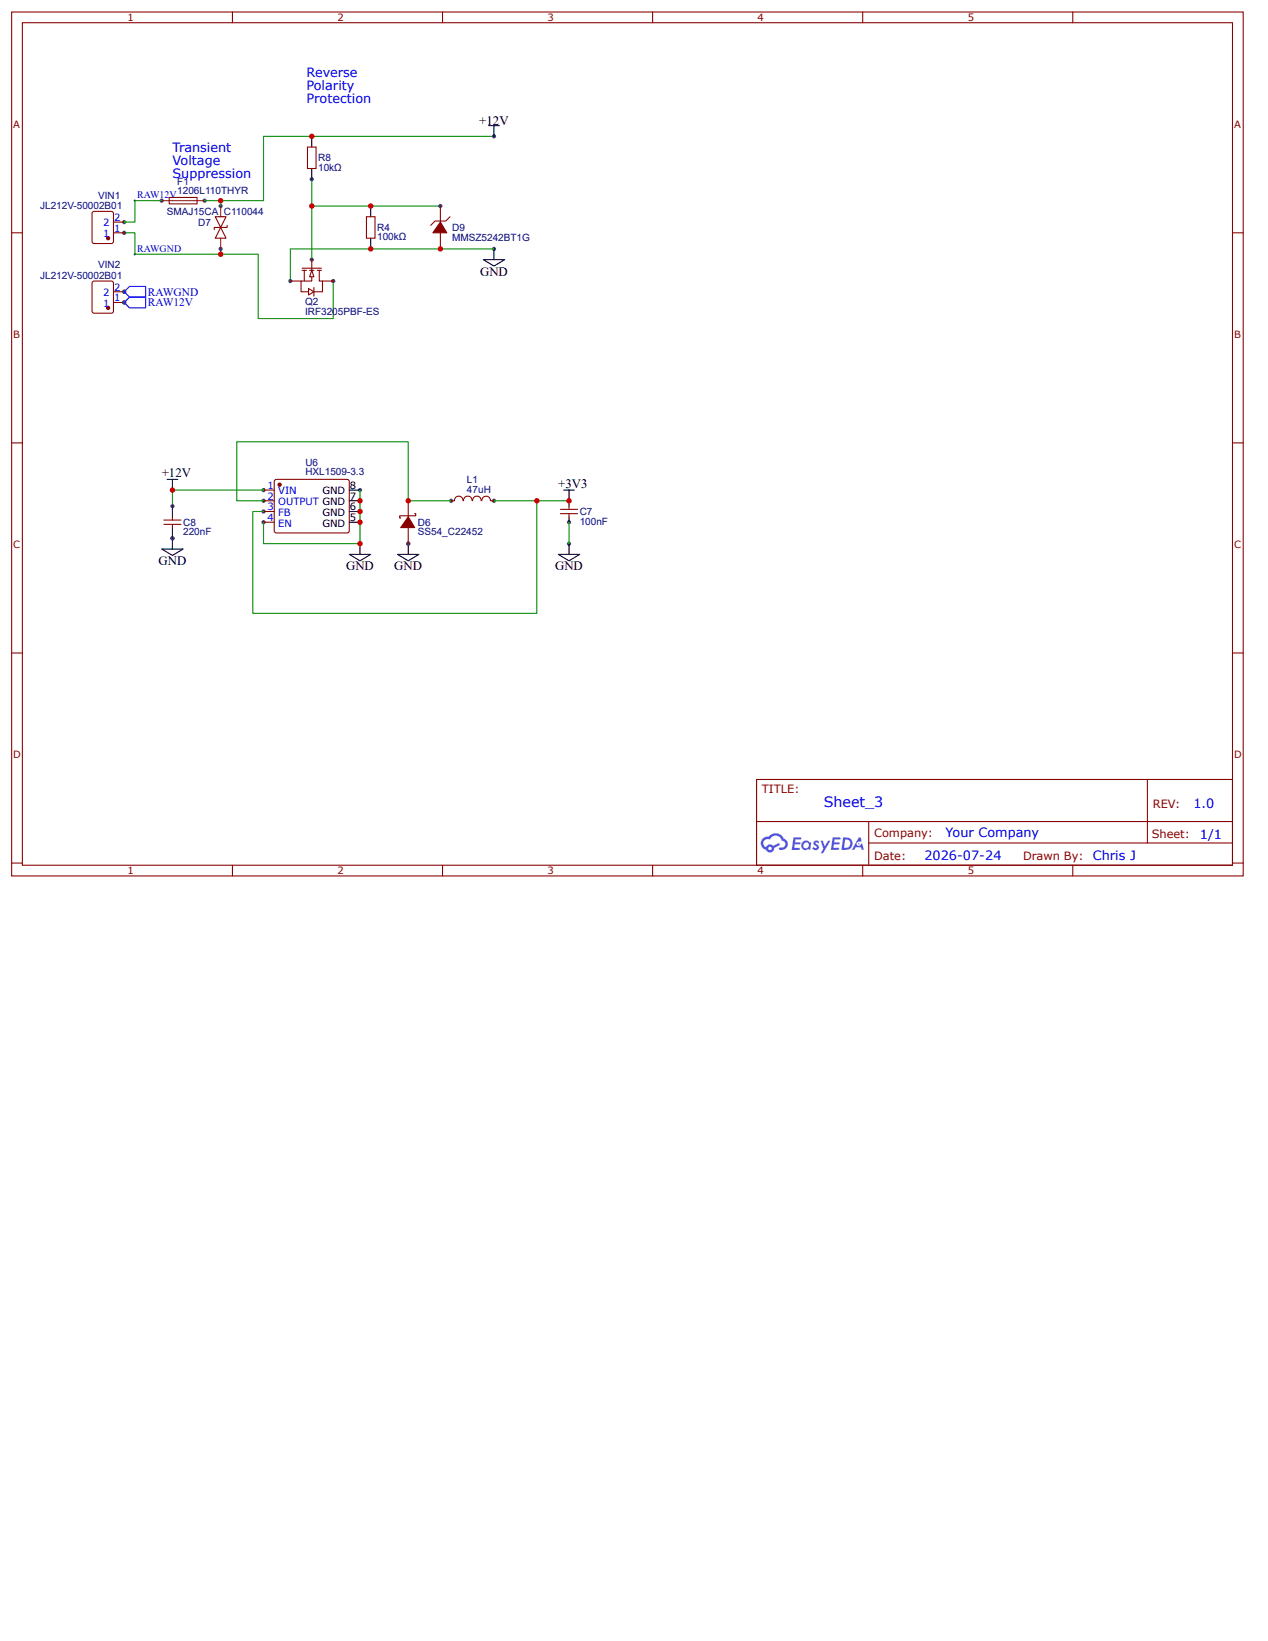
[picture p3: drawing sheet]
<svg xmlns="http://www.w3.org/2000/svg" width="216mm" height="279mm" viewBox="0 0 216 279" stroke-linecap="round" stroke-linejoin="round" font-family="sans-serif">
<g fill="none" stroke="#800" stroke-width=".18">
<path d="M2 2h209.7v147.1h-209.7zM3.8 3.9h206.1v143.4h-206.1zM39.6 2v1.9M75.3 2v1.9M111.1 2v1.9M146.9 2v1.9M182.7 2v1.9M2 39.6h1.8M209.9 39.6h1.8M2 75.4h1.8M209.9 75.4h1.8M2 111.2h1.8"/>
<path d="M209.9 111.2h1.8M128.8 132.7h81.1v14.6h-81.1zM128.8 139.9h81M147.9 139.9v7.3M195.4 132.7v10.8M2 147h1.8M39.6 147.3v1.8M75.3 147.3v1.8M111.1 147.3v1.8M146.9 147.3v1.8M147.9 143.5h61.9M182.7 147.3v1.8"/>
<path d="M209.9 147h1.8"/>
</g>
<g fill="#58f">
<path d="M138.6 143.2l.4-.1 .3 .1 .2 .2-.2 .2a.24 .24 0 0 0-.2-.2 .24 .24 0 0 0-.2 .1v.1a.75 .75 0 0 1 .4 1l-.6 .1-.4-.2 .2-.3 .4 .2 .2-.2a.91 .91 0 0 1-.6-.8z"/>
<path d="M139.7 143.1h.4l.3 1 .6-1h.4l-1.3 2.2h-.4l.5-.8z"/>
<path d="M135.1 142.6h1.3l.1 .2-.2 .1-.8 .1-.1 .4h.8l.1 .2-.2 .2h-.8v.5h.7l.2 .1v.3h-1.4z"/>
<path d="M141.8 142.6h1.3l.1 .2-.2 .1-.9 .1v.4h.7l.2 .2-.2 .2h-.8l-.1 .5h.8l.1 .1v.3h-1.3z"/>
<path d="M146.2 142.6h.4l.1 .6-.3 .2a.36 .36 0 0 0-.5 .1 .36 .36 0 0 0 .2 .5 .36 .36 0 0 0 .5-.3l.2-.1 .3 1.1h-.4l-.1-.4h-.9l-.2 .4h-.5z"/>
<path d="M143.6 142.6l-.3 2.1h.6a1.09 1.09 0 0 0 1.3-1.1 1.09 1.09 0 0 0-1.3-1zM143.9 142.9a.73 .73 0 0 1 .8 .9 .73 .73 0 0 1-1 .5z"/>
<path d="M136.7 143.3a.8 .8 0 0 0-.2 1.1 .8 .8 0 0 0 1.2 .2l.3 .1 .1-1.2-.3-.1a.72 .72 0 0 0-1.1-.1zM136.7 143.9a.5 .5 0 0 1 1 0 .5 .5 0 0 1-1 0z"/>
<path d="M129.9 142.8a1.14 1.14 0 0 0 .5 1.9 .73 .73 0 0 0 .8 .5 .73 .73 0 0 0 .6-.8l1-.5-.2-.4-1 .5a.74 .74 0 0 0-1.2 .2 .72 .72 0 0 1-.3-1 .72 .72 0 0 1 1-.2 1.07 1.07 0 0 1 1.1-.7 1.07 1.07 0 0 1 .9 .9 .59 .59 0 0 1 .6 .7 .59 .59 0 0 1-.9 .4h-.1v.3a1.02 1.02 0 0 0 1.4-.5 1.02 1.02 0 0 0-.6-1.3 1.58 1.58 0 0 0-2.7-.4l-.4 .1zM130.8 144.5a.3 .3 0 0 1 .6 0 .3 .3 0 0 1-.6 0z"/>
<circle cx="146.2" cy="143.7" r=".14"/>
</g>
<circle cx="23" cy="34.2" r=".18" fill="#00f"/>
<path d="M23 34v.3zM22.8 34.2h.4z" fill="#000"/>
<circle cx="23" cy="43.3" r=".18" fill="#00f"/>
<path d="M23 43.1v.4zM22.8 43.3h.4z" fill="#000"/>
<path d="M53.1 35.1h21.9M84.1 23.2h-39.2v11h-7.3M37.6 42.4v.9" fill="none" stroke="#080" stroke-width=".18"/>
<circle cx="84.1" cy="42.4" r=".36" fill="#4f4f4f"/>
<path d="M82.3 44.2h3.6l-1.8 1.1zM84.1 42.4v1.8" fill="none" stroke="#000" stroke-width=".18"/>
<path d="M53.1 30.5v13.7M84.1 42.4h-34.7v5.5" fill="none" stroke="#080" stroke-width=".18"/>
<circle cx="37.6" cy="42.4" r=".36" fill="#4f4f4f"/>
<path d="M37.6 40.6v1.8" fill="none" stroke="#8d2323" stroke-width=".18"/>
<circle cx="37.6" cy="35.1" r=".36" fill="#4f4f4f"/>
<path d="M37.6 35.1v1.8" fill="none" stroke="#8d2323" stroke-width=".18"/>
<path d="M36.7 36.9h1.8l-.9 1.8zM37.6 38.7l.9 1.9h-1.8zM38.7 38.4v.3h-2.2v.4" fill="none" stroke="#800" stroke-width=".18"/>
<path d="M21.1 39.6h1.9v3.7h21v10.9h12.7v-6.3" fill="none" stroke="#080" stroke-width=".18"/>
<circle cx="49.4" cy="47.9" r=".37" fill="#4f4f4f"/>
<path d="M49.4 47.9h1.9" fill="none" stroke="#800" stroke-width=".18"/>
<circle cx="53.1" cy="44.2" r=".36" fill="#4f4f4f"/>
<path d="M53.1 44.2v1.8" fill="none" stroke="#800" stroke-width=".18"/>
<circle cx="56.7" cy="47.9" r=".37" fill="#4f4f4f"/>
<path d="M51.4 46h.8M51.4 45.7h3.3M51.8 46v1.9M52.7 46h.7M53.1 46v1.9h-1.8v1.8h1.2M53.4 48.9v1.5M54 46h.7M54.4 46v1.9h.5v1.8h-1.5M54.9 47.9h1.8" fill="none" stroke="#800" stroke-width=".18"/>
<g fill="#fefefe" stroke="#800" stroke-width=".18">
<path d="M52.5 49.1l.9 .6-.9 .5z"/>
<path d="M53.1 46l.3 1.1h-.7z"/>
</g>
<path d="M15.7 36.2l.3-.2h3l.3 .2v4.9l-.2 .3-3.1 .1-.3-.2z" fill="none" stroke="#800" stroke-width=".18"/>
<circle cx="18.4" cy="40.6" r=".27" fill="#800"/>
<circle cx="18.4" cy="40.6" r=".27" fill="none" stroke="#800" stroke-width=".18"/>
<circle cx="21.1" cy="39.6" r=".37" fill="#4f4f4f"/>
<path d="M19.3 39.6h1.8" fill="none" stroke="#800" stroke-width=".18"/>
<circle cx="21.1" cy="37.8" r=".36" fill="#4f4f4f"/>
<path d="M19.3 37.8h1.8" fill="none" stroke="#800" stroke-width=".18"/>
<circle cx="84.1" cy="23.2" r=".36" fill="#4f4f4f"/>
<path d="M83.2 21.4h1.8M84.1 21.4v1.8" fill="none" stroke="#000" stroke-width=".18"/>
<path d="M46.7 81.8l.4-.2 12.2 .1 .2 .3-.1 8.6-.3 .1h-12.2l-.2-.3z" fill="none" stroke="#800" stroke-width=".18"/>
<circle cx="47.6" cy="82.5" r=".27" fill="#800"/>
<circle cx="47.6" cy="82.5" r=".27" fill="none" stroke="#800" stroke-width=".18"/>
<circle cx="44.9" cy="83.4" r=".37" fill="#4f4f4f"/>
<path d="M44.9 83.4h1.8" fill="none" stroke="#800" stroke-width=".18"/>
<circle cx="44.9" cy="85.3" r=".36" fill="#4f4f4f"/>
<path d="M44.9 85.3h1.8" fill="none" stroke="#800" stroke-width=".18"/>
<circle cx="44.9" cy="87.1" r=".37" fill="#4f4f4f"/>
<path d="M44.9 87.1h1.8" fill="none" stroke="#800" stroke-width=".18"/>
<circle cx="44.9" cy="88.9" r=".37" fill="#4f4f4f"/>
<path d="M44.9 88.9h1.8" fill="none" stroke="#800" stroke-width=".18"/>
<circle cx="61.3" cy="88.9" r=".37" fill="#4f4f4f"/>
<path d="M59.5 88.9h1.8" fill="none" stroke="#000" stroke-width=".18"/>
<circle cx="61.3" cy="87.1" r=".37" fill="#4f4f4f"/>
<path d="M59.5 87.1h1.8" fill="none" stroke="#000" stroke-width=".18"/>
<circle cx="61.3" cy="85.3" r=".36" fill="#4f4f4f"/>
<path d="M59.5 85.3h1.8" fill="none" stroke="#000" stroke-width=".18"/>
<circle cx="61.3" cy="83.4" r=".37" fill="#4f4f4f"/>
<path d="M59.5 83.4h1.8" fill="none" stroke="#000" stroke-width=".18"/>
<circle cx="61.3" cy="92.6" r=".37" fill="#4f4f4f"/>
<path d="M59.5 94.4h3.6l-1.8 1.1zM61.3 92.6v1.8" fill="none" stroke="#000" stroke-width=".18"/>
<path d="M61.3 83.4v9.2h-16.4v-3.7" fill="none" stroke="#080" stroke-width=".18"/>
<circle cx="84.1" cy="85.3" r=".36" fill="#4f4f4f"/>
<path d="M83.6 85.3h.5" fill="none" stroke="#800" stroke-width=".18"/>
<circle cx="76.8" cy="85.3" r=".36" fill="#4f4f4f"/>
<path d="M76.8 85.3h.6M77.4 85.3a.73 .73 0 0 1 .7-.8 .73 .73 0 0 1 .7 .8M78.9 85.3a.73 .73 0 0 1 .8-.8 .73 .73 0 0 1 .7 .8M80.5 85.3a.73 .73 0 0 1 .7-.8 .73 .73 0 0 1 .7 .8M82 85.3a.73 .73 0 0 1 .8-.8 .73 .73 0 0 1 .7 .8" fill="none" stroke="#800" stroke-width=".18"/>
<path d="M44.9 85.3h-4.6v-10.1h29.2v10.1h7.3" fill="none" stroke="#080" stroke-width=".18"/>
<circle cx="96.9" cy="85.3" r=".36" fill="#4f4f4f"/>
<path d="M96 83.4h1.8M96.9 83.4v1.9" fill="none" stroke="#000" stroke-width=".18"/>
<path d="M95.4 86.7h2.9M95.4 87.5h2.9" fill="none" stroke="#800" stroke-width=".18"/>
<circle cx="96.9" cy="85.3" r=".36" fill="#4f4f4f"/>
<path d="M96.9 85.3v.9" fill="none" stroke="#000" stroke-width=".18"/>
<circle cx="96.9" cy="88.9" r=".37" fill="#4f4f4f"/>
<path d="M96.9 88v.9" fill="none" stroke="#000" stroke-width=".18"/>
<path d="M96.9 86.2v.5M96.9 87.5v.5" fill="none" stroke="#800" stroke-width=".18"/>
<path d="M84.1 85.3h12.8" fill="none" stroke="#080" stroke-width=".18"/>
<circle cx="69.5" cy="92.6" r=".37" fill="#4f4f4f"/>
<path d="M67.7 94.4h3.6l-1.8 1.1zM69.5 92.6v1.8" fill="none" stroke="#000" stroke-width=".18"/>
<circle cx="96.9" cy="92.6" r=".37" fill="#4f4f4f"/>
<path d="M95.1 94.4h3.6l-1.8 1.1zM96.9 92.6v1.8" fill="none" stroke="#000" stroke-width=".18"/>
<path d="M96.9 88.9v3.7" fill="none" stroke="#080" stroke-width=".18"/>
<circle cx="29.4" cy="91.7" r=".37" fill="#4f4f4f"/>
<path d="M27.5 93.5h3.7l-1.8 1.1zM29.4 91.7v1.8" fill="none" stroke="#000" stroke-width=".18"/>
<circle cx="29.4" cy="83.4" r=".37" fill="#4f4f4f"/>
<path d="M28.4 81.6h1.9M29.4 81.6v1.8" fill="none" stroke="#000" stroke-width=".18"/>
<path d="M44.9 83.4h-15.5v2.8M91.4 85.3v19.1h-48.4v-17.3h1.9" fill="none" stroke="#080" stroke-width=".18"/>
<path d="M15.7 48l.3-.1h3l.3 .1v5l-.2 .3h-3.1l-.3-.2z" fill="none" stroke="#800" stroke-width=".18"/>
<circle cx="18.4" cy="52.4" r=".27" fill="#800"/>
<circle cx="18.4" cy="52.4" r=".27" fill="none" stroke="#800" stroke-width=".18"/>
<circle cx="21.1" cy="51.5" r=".37" fill="#4f4f4f"/>
<path d="M19.3 51.5h1.8" fill="none" stroke="#800" stroke-width=".18"/>
<circle cx="21.1" cy="49.7" r=".37" fill="#4f4f4f"/>
<path d="M19.3 49.7h1.8" fill="none" stroke="#800" stroke-width=".18"/>
<circle cx="21.1" cy="51.5" r=".37" fill="#4f4f4f"/>
<path d="M21.1 51.5l1-.9h2.7v1.8h-2.7z" fill="none" stroke="#00f" stroke-width=".18"/>
<circle cx="21.1" cy="49.7" r=".37" fill="#4f4f4f"/>
<path d="M21.1 49.7l1-.9h2.7v1.8h-2.7z" fill="none" stroke="#00f" stroke-width=".18"/>
<circle cx="75" cy="42.4" r=".37" fill="#4f4f4f"/>
<path d="M75 39.6v2.8" fill="none" stroke="#800" stroke-width=".18"/>
<circle cx="75" cy="35.1" r=".37" fill="#4f4f4f"/>
<path d="M75 35.1v2.7M76.6 36.9l-.7 .7h-1.8l-.8 .8" fill="none" stroke="#800" stroke-width=".18"/>
<path d="M75 37.8l1.1 1.8h-2.4z" fill="#800" stroke="#800" stroke-width=".18"/>
<path d="M29.4 34.2h3.6" fill="none" stroke="#8d2323" stroke-width=".18"/>
<circle cx="34.8" cy="34.2" r=".37" fill="#4f4f4f"/>
<path d="M33 34.2h1.8" fill="none" stroke="#8d2323" stroke-width=".18"/>
<circle cx="27.5" cy="34.2" r=".36" fill="#4f4f4f"/>
<path d="M27.5 34.2h1.9" fill="none" stroke="#8d2323" stroke-width=".18"/>
<path d="M28.8 33.6h4.7l.1 1.1h-4.8z" fill="none" stroke="#800" stroke-width=".18"/>
<path d="M27.5 34.2h-4.5v3.6h-1.9M34.8 34.2h2.8v.9" fill="none" stroke="#080" stroke-width=".18"/>
<circle cx="53.1" cy="23.2" r=".36" fill="#4f4f4f"/>
<path d="M53.1 23.2v1.8" fill="none" stroke="#000" stroke-width=".18"/>
<circle cx="53.1" cy="30.5" r=".36" fill="#4f4f4f"/>
<path d="M53.1 28.7v1.8" fill="none" stroke="#000" stroke-width=".18"/>
<path d="M52.4 25h1.4v3.7h-1.4z" fill="none" stroke="#800" stroke-width=".18"/>
<circle cx="63.1" cy="35.1" r=".36" fill="#4f4f4f"/>
<path d="M63.1 35.1v1.8" fill="none" stroke="#000" stroke-width=".18"/>
<circle cx="63.1" cy="42.4" r=".36" fill="#4f4f4f"/>
<path d="M63.1 40.6v1.8" fill="none" stroke="#000" stroke-width=".18"/>
<path d="M62.4 36.9h1.5v3.7h-1.5zM27.9 89.3h2.9M27.9 88.6h2.9" fill="none" stroke="#800" stroke-width=".18"/>
<circle cx="29.4" cy="91.7" r=".37" fill="#4f4f4f"/>
<path d="M29.4 89.8v1.9" fill="none" stroke="#000" stroke-width=".18"/>
<circle cx="29.4" cy="86.2" r=".37" fill="#4f4f4f"/>
<path d="M29.4 86.2v1.8" fill="none" stroke="#000" stroke-width=".18"/>
<path d="M29.4 88v.6M29.4 89.3v.5" fill="none" stroke="#800" stroke-width=".18"/>
<circle cx="69.5" cy="92.6" r=".37" fill="#4f4f4f"/>
<path d="M69.5 89.8v2.8" fill="none" stroke="#800" stroke-width=".18"/>
<circle cx="69.5" cy="85.3" r=".37" fill="#4f4f4f"/>
<path d="M69.5 85.3v2.7M70.6 87.5h.2v.3h-2.8v.4h.2" fill="none" stroke="#800" stroke-width=".18"/>
<path d="M69.5 88l1.1 1.8h-2.4z" fill="#800" stroke="#800" stroke-width=".18"/>
<circle cx="37.6" cy="43.3" r=".36" fill="#4f4f4f"/>
<circle cx="37.6" cy="43.3" r=".46" fill="#c00"/>
<circle cx="53.1" cy="35.1" r=".36" fill="#4f4f4f"/>
<circle cx="53.1" cy="35.1" r=".46" fill="#c00"/>
<circle cx="61.3" cy="88.9" r=".37" fill="#4f4f4f"/>
<circle cx="61.3" cy="88.9" r=".46" fill="#c00"/>
<circle cx="61.3" cy="87.1" r=".37" fill="#4f4f4f"/>
<circle cx="61.3" cy="87.1" r=".46" fill="#c00"/>
<circle cx="61.3" cy="85.3" r=".36" fill="#4f4f4f"/>
<circle cx="61.3" cy="85.3" r=".46" fill="#c00"/>
<circle cx="61.3" cy="92.6" r=".37" fill="#4f4f4f"/>
<circle cx="61.3" cy="92.6" r=".46" fill="#c00"/>
<circle cx="96.9" cy="85.3" r=".36" fill="#4f4f4f"/>
<circle cx="96.9" cy="85.3" r=".46" fill="#c00"/>
<circle cx="29.4" cy="83.4" r=".37" fill="#4f4f4f"/>
<circle cx="29.4" cy="83.4" r=".46" fill="#c00"/>
<circle cx="91.4" cy="85.3" r=".36" fill="#4f4f4f"/>
<circle cx="91.4" cy="85.3" r=".46" fill="#c00"/>
<circle cx="75" cy="42.4" r=".37" fill="#4f4f4f"/>
<circle cx="75" cy="42.4" r=".46" fill="#c00"/>
<circle cx="37.6" cy="34.2" r=".36" fill="#4f4f4f"/>
<circle cx="37.6" cy="34.2" r=".46" fill="#c00"/>
<circle cx="53.1" cy="23.2" r=".36" fill="#4f4f4f"/>
<circle cx="53.1" cy="23.2" r=".46" fill="#c00"/>
<circle cx="63.1" cy="35.1" r=".36" fill="#4f4f4f"/>
<circle cx="63.1" cy="35.1" r=".46" fill="#c00"/>
<circle cx="63.1" cy="42.4" r=".36" fill="#4f4f4f"/>
<circle cx="63.1" cy="42.4" r=".46" fill="#c00"/>
<circle cx="69.5" cy="85.3" r=".37" fill="#4f4f4f"/>
<circle cx="69.5" cy="85.3" r=".46" fill="#c00"/>
<text font-size="2.4" fill="#00f" x="140.3" y="137.4">Sheet_3</text>
<g font-size="2.2" fill="#00f">
<text x="52.2" y="13.2">Reverse</text>
<text x="52.2" y="15.4">Polarity</text>
<text x="52.2" y="17.6">Protection</text>
<text x="29.4" y="26">Transient</text>
<text x="29.4" y="28.1">Voltage</text>
<text x="29.4" y="30.3">Suppression</text>
<text x="203.2" y="137.5">1.0</text>
<text x="161" y="142.5">Your Company</text>
<text x="204.3" y="142.8">1/1</text>
<text x="157.4" y="146.5">2026-07-24</text>
<text x="186.1" y="146.4">Chris J</text>
</g>
<g font-size="2.2">
<text x="81.6" y="21.2">+12V</text>
<text x="81.7" y="46.9">GND</text>
<text x="27.5" y="81.3">+12V</text>
<text x="95.1" y="83.1">+3V3</text>
<text x="27" y="96.2">GND</text>
<text x="58.9" y="97.1">GND</text>
<text x="67.1" y="97.1">GND</text>
<text x="94.5" y="97.1">GND</text>
</g>
<g font-size="1.9" fill="#00f">
<text x="25.2" y="52.2">RAW12V</text>
<text x="25.2" y="50.3">RAWGND</text>
</g>
<g font-size="1.9" fill="#800">
<text x="129.7" y="135.1">TITLE:</text>
<text x="196.3" y="137.5">REV:</text>
<text x="148.8" y="142.4">Company:</text>
<text x="196.1" y="142.8">Sheet:</text>
<text x="148.8" y="146.4">Date:</text>
<text x="174.2" y="146.4">Drawn By:</text>
</g>
<g font-size="1.7" fill="#800">
<text x="21.7" y="3.6">1</text>
<text x="57.5" y="3.6">2</text>
<text x="93.2" y="3.6">3</text>
<text x="129" y="3.6">4</text>
<text x="164.8" y="3.6">5</text>
<text x="2.3" y="21.8">A</text>
<text x="210.1" y="21.8">A</text>
<text x="2.3" y="57.5">B</text>
<text x="210.1" y="57.5">B</text>
<text x="2.3" y="93.3">C</text>
<text x="210.1" y="93.3">C</text>
<text x="2.3" y="129.1">D</text>
<text x="210.1" y="129.1">D</text>
<text x="21.7" y="148.9">1</text>
<text x="57.5" y="148.9">2</text>
<text x="93.2" y="148.9">3</text>
<text x="129" y="148.9">4</text>
<text x="164.8" y="148.9">5</text>
</g>
<g font-size="1.7" fill="#000080">
<text x="54.2" y="29.1">10kΩ</text>
<text x="54.2" y="27.5">R8</text>
<text x="6.8" y="35.7">JL212V-50002B01</text>
<text x="16.7" y="33.8">VIN1</text>
<text x="30.2" y="33.1">1206L110THYR</text>
<text x="30.2" y="31.4">F1</text>
<text x="28.4" y="36.6">SMAJ15CA_C110044</text>
<text x="33.7" y="38.4">D7</text>
<text x="64.2" y="40.9">100kΩ</text>
<text x="64.2" y="39.3">R4</text>
<text x="77" y="41">MMSZ5242BT1G</text>
<text x="77" y="39.3">D9</text>
<text x="6.8" y="47.5">JL212V-50002B01</text>
<text x="16.7" y="45.7">VIN2</text>
<text x="51.9" y="51.9">Q2</text>
<text x="51.9" y="53.6">IRF3205PBF-ES</text>
<text x="52" y="80.9">HXL1509-3.3</text>
<text x="52" y="79.4">U6</text>
<text x="79.5" y="83.9">47uH</text>
<text x="79.5" y="82.3">L1</text>
<text x="31.2" y="89.5">C8</text>
<text x="71.2" y="89.5">D6</text>
<text x="98.7" y="89.3">100nF</text>
<text x="98.7" y="87.7">C7</text>
<text x="31.2" y="91.1">220nF</text>
<text x="71.2" y="91.1">SS54_C22452</text>
</g>
<g font-size="1.7" fill="#00f">
<text x="23.3" y="33.7">RAW12V</text>
<text x="17.6" y="40.4">1</text>
<text x="17.6" y="38.5">2</text>
<text x="19.4" y="39.5">1</text>
<text x="19.4" y="37.6">2</text>
<text x="23.3" y="42.8">RAWGND</text>
<text x="17.6" y="52.2">1</text>
<text x="17.6" y="50.4">2</text>
<text x="19.4" y="51.3">1</text>
<text x="19.4" y="49.5">2</text>
<text x="45.5" y="83.3">1</text>
<text x="45.5" y="85.1">2</text>
<text x="45.5" y="86.9">3</text>
<text x="45.5" y="88.7">4</text>
<text x="47.4" y="84.2">VIN</text>
<text x="47.4" y="86">OUTPUT GND</text>
<text x="47.4" y="87.8">FB</text>
<text x="47.4" y="89.6">EN</text>
</g>
<g font-size="1.7">
<text x="59.6" y="83.3">8</text>
<text x="54.9" y="89.6">GND</text>
<text x="54.9" y="87.8">GND</text>
<text x="54.9" y="84.2">GND</text>
<text x="59.6" y="88.7">5</text>
<text x="59.6" y="86.9">6</text>
<text x="59.6" y="85.1">7</text>
</g>
</svg>
